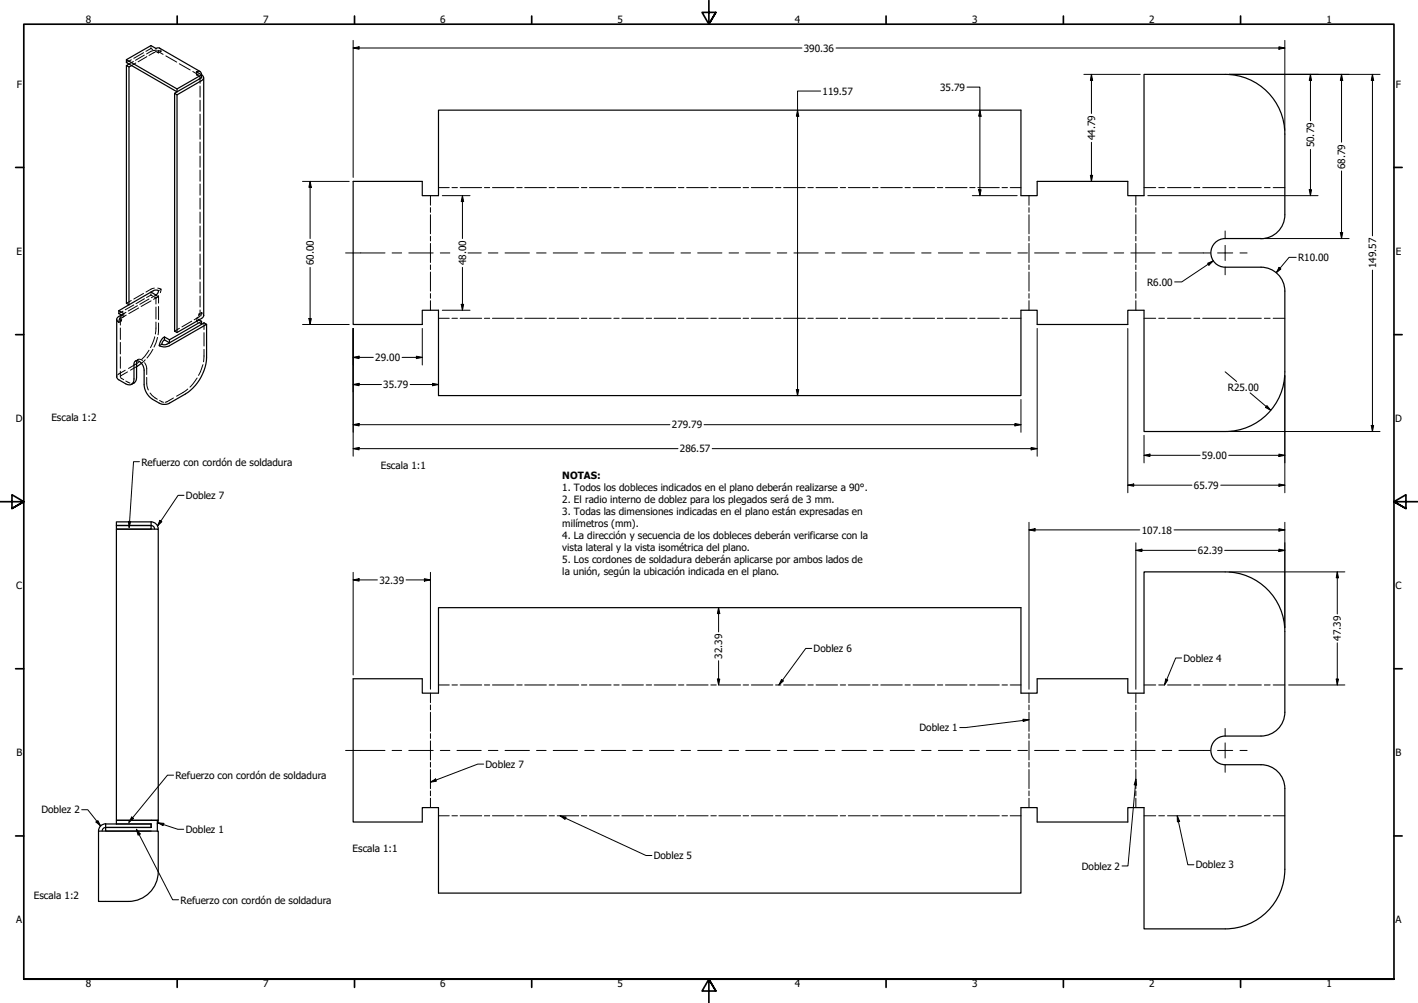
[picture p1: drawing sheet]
<svg xmlns="http://www.w3.org/2000/svg" width="594mm" height="420mm" viewBox="0 0 594 420" stroke-linecap="round" stroke-linejoin="round" font-family="sans-serif">
<!-- layer: Hidden (ANSI) -->
<g fill="none" stroke="#000" stroke-width=".42">
<path d="M63.2 19.1v.4M63.2 19.9v.4M55 25.1l-2 1.1M55.9 25.8l-1.9 1M56.9 26.4l-1.8 1.1M60.1 22.1l-4 2.3M60.5 23.1l-3.7 2.2M61.5 23.7l-3.7 2.2M63.2 20.3l.7 .4M63.2 20.3l-2 1.2M64.6 21.1l-3.2 1.5M64.6 21.1l.7 .4"/>
<path d="M65 21.9l-2.6 1.3M65.3 20.3v.4M65.3 21.1v.4M65.7 21.9l.7 .2M65.8 21.4l-.5 .1M66.1 21.1l1.3 .4M66.1 21.4l2.2 1.4M66.3 21.6l.1 .5M66.7 21.9l-.3 .2M66.9 20.2l.3 .4M67.4 21v.5M67.4 21.5l-.3 .3"/>
<path d="M69.5 23.4l4.5 2.6M75.1 26.7l4.6 2.6M80.8 30l2.3 1.3M82.3 31.3l.7 .4M82.3 30.1v.4M82.3 30.9v.4M82.8 31.2l-.5 .1M83.2 31.5l.6 .8M83.8 32.8l-.4 .4M83.8 32.2l.7 .4M83.8 32.6v2.3M83.8 36v4.7"/>
<path d="M83.8 42v4.6M83.8 47.8v4.7M83.8 53.6v4.7M83.8 59.5v4.7M83.8 65.4v4.7M83.8 71.2v4.7M83.8 77.1v4.7M83.8 83v4.6M83.8 88.8v4.7M83.8 94.7v4.7M83.8 100.5v4.7M83.8 106.4v4.7"/>
<path d="M83.8 112.2v4.7M83.8 118.1v4.7M50.2 134.8l-.4 .2M50.4 133.8v2.4M50.4 137.4v4.8M50.5 134l.4 .4M50.9 134.4l-.4 .2M51 133.7l-.1 .7M51.1 132.1l.2 .1M51.6 130.3l-1.8 1.1M51.6 132.4l.3 .2M51.9 132.6l-.5 .5"/>
<path d="M51.9 131.4v.3M51.9 132.2v.4M52.8 130.9l-1.9 1M52.9 132l-2.4 1.6M55 125.9l-2 1.1M56.1 127.7l-3.6 2.1M57.6 128.1l-3.9 2.2M58.1 129l-4.1 2.4M60.1 122.9l-4 2.4M60.5 125.1l-3.5 2.1M62.4 125.3l-3.9 2.2M63.2 122.3v.5"/>
<path d="M63.2 123.2v.4M63.2 123.6l.7 .4M63.2 123.6l-1.8 1M63.3 126l-4.2 2.4M64.3 125.4l2.1-1.2v2.8M64.6 120.7l-3.4 1.6M65.3 134.9l-.2 5M65.3 123.6v.4M65.3 124.4v3M65.3 128.6v5M65.7 123.8l-.4-.2-1.9 1.1M66 124l.4 .2"/>
<path d="M66.1 120.7l1.3 .4M66.4 123.9l-1.1 .9-.7-.4M66.4 135.3l-.2 5M66.4 128.4v5.5M66.7 121.6l-.3 .2M67.4 121.1l-.2 1.5M67.4 121.1l-.3 .2M75.2 137.5l-2 1.2M80.3 134.5l-4.1 2.4M82.3 133.4v.4M82.3 134.2v.4M82.3 134.6l.7 .4"/>
<path d="M82.3 133.4l.4 .2M82.9 132.9l-.6 .5M83 133.8l.4 .2M83.4 131.6l.4 .3M83.4 133.6l-1.1 1M83.4 131.6l-.2 .6M83.8 132.4l-2.5 1.6M83.8 131.4l-.4 .2M83.8 135.4l.7 .5M83.8 124v4.6M83.8 129.8v2.4M84.5 130.9l.3 .3"/>
<path d="M84.5 130.9l-.4 1.5M84.5 130.9l-.4 .3M85.2 131.7l.1 .5M85.5 135.2v2.8M85.5 139.4v5.5M49 157.4l-.1 .5M50.4 143.4v4.9M50.4 149.5v4.8M50.4 155.5v2.4M50.5 158.2l1.3 .8M52.5 155.1l-3.2 1.9M52.7 159.6l1.8 .9"/>
<path d="M53.4 155.8l-2.9 1.8M57.1 151l-.3 .2M57.2 153.6l-2.5 1.4M57.8 150.6l-.3 .2M58.5 151.4l-4.7 2.9M59.7 151l-.2-.1a1.41 1.41 0 0 0-2.1 .1M60.6 151.9l.3 .5a6.7 6.7 0 0 1 .6 4.5M60.8 150.7l-1.6 1.5M61.5 158.1a9.2 9.2 0 0 0 .7 5.3M62.4 146.7l-3 3.8M64.1 146.3l-2.5 3.7M64.8 141.1l-1.7 4.5"/>
<path d="M66 141.3l-1.5 4.1M82.6 158.3l-3 3.9M85 152.8l-1.8 4.5M85.5 146.3l-.2 5.3M56.2 160.4l-.9 .2M62.9 164.6l.7 1 2.3 1.6M66.9 167.7l1.6 .8M72.6 166.7l-3.4 1.8M78.7 163l-4.7 3"/>
</g>
<!-- layer: Visible (ANSI) -->
<g fill="none" stroke="#000" stroke-width=".51">
<path d="M53 27.5v99.5l1 .7 10.3-5.9 1.7-.2a1.06 1.06 0 0 1-.3 1.8l-.4 .2-2.1-1.3M53 25l21.2 12.3M54 26.8l-1 .7 1 .5M55.1 27.5l-1.1 .5v99.7l-4.2 2.5M74.2 37.3l10.3-6 .7 .7 .1 .7-.5 .8-10.6 6.2-1-.6 1-.6zM74.2 39.7v99.6M83.8 30l-16.9-9.8-1.6 .1-2.1-1.2-10.2 5.9v1.2l21.2 12.3 10.3-5.9v-1.3l-2.2-1.2 1.3-.2 .6 .5 .3 .9M85.3 32.6v99.6l-.8 1.2-10.3 5.9-1-.6v-99.6M513.3 31.2h-34v50.8h-6.8v-6h-38v6h-6.8v-35.9h-244v35.9h-6.8v-6h-28.9v59.9h28.9v-5.9h6.8v35.7h244v-35.7h6.8v5.9h38v-5.9h6.8v50.8h34M513.3 31.2a25 25 0 0 1 25 24.9v33.9a10 10 0 0 1-10 10M513.3 99.9h15M513.3 99.9a6 6 0 0 0-6 6 6 6 0 0 0 6 6"/>
<path d="M513.3 111.9h15a10 10 0 0 1 10 10.1v33.8a25 25 0 0 1-25 25M48.9 133.8v24.1l.9 1.2a6.5 6.5 0 0 0 4.8 2.1 2.16 2.16 0 0 0 1.5-2.5v-6.1a1.52 1.52 0 0 1 1.2-1.6 1.52 1.52 0 0 1 1.8 .9l.8 1.2 .4 1.3 .1 6.7a7.7 7.7 0 0 0 3.5 6.2l3.4 1.8 2.5 .2 7.9-4.3a19.4 19.4 0 0 0 8.9-15.3v-13.8M49.8 130.2l2.1 1.2-1.7 1.8-.4 1.8-.5-.3a1.24 1.24 0 0 1 .5-2.1l1.1-.7M49.8 130.2v1.2l1.3 .7M83.4 134l1.1 .6v1.3M84.5 135.9l1-.7 1.1 .7-16.1 9.2-2 .2-1.8-.5M84.5 135.9l-13.5 7.7M84.5 134.6l-13.5 7.7M57.4 151l-.2 7.1a2.79 2.79 0 0 1-2.1 2.9M59.2 152.2l-2 1.4M67.8 144.2l-1.1 .6M68.9 141.1l-1.3 1.4-.9 2.3"/>
<path d="M68.9 142.3v-1.2l2.1 1.2v1.3M68.9 142.3l-.9 1.1-.2 .8M68.9 142.3l2.1 1.3M71 143.6l-1.5 .8-1.7-.2M63.3 218.6l1.9 .7 .8 1 .3 1.3M63.3 218.6h-14.5v1.5h14.5M63.3 218.6v1.5M48.8 221.7h17.5v121.9h-17.5zM48.8 220.1h14.5v1.6h-14.5zM63.3 220.1l1.2 .6 .3 .9M513.3 239.6h-34v50.8h-6.8v-6.1h-38v6.1h-6.8v-35.8h-244v35.8h-6.8v-6.1h-28.9v60h28.9v-6h6.8v35.8h244v-35.8h6.8v6h38v-6h6.8v50.8h34M513.3 239.6a25 25 0 0 1 25 25v33.8"/>
<path d="M538.3 298.3a10 10 0 0 1-10 10h-15M513.3 308.3a6 6 0 0 0-6 6 6 6 0 0 0 6 6M513.3 320.3h15a10 10 0 0 1 10 10v33.9M41.3 348.1h25v17a12.5 12.5 0 0 1-12.5 12.5h-12.5zM44.3 345.2h19v1.4M44.3 346.6h19M44.3 345.2v1.4M44.3 345.1l-1.9 .7-.8 1-.3 1.3M44.3 346.6l-.9 .3-.6 1.2M63.3 343.6h2.6v4.5M63.3 346.6h-19v1.5h19M63.3 343.6h-14.5v1.6"/>
<path d="M66.3 343.6l-.4 1.5M538.3 364.1a25 25 0 0 1-25 25"/>
</g>
<!-- layer: Bend Centerline (ANSI) -->
<g fill="none" stroke="#000" stroke-width=".42">
<path d="M183.7 78.6h4.5M189.4 78.6h2.2M192.8 78.6h9M202.9 78.6h2.3M206.3 78.6h9M216.5 78.6h2.3M219.8 78.6h9.1M230.1 78.6h2.2M233.4 78.6h9M243.6 78.6h2.3M247 78.6h9M257.2 78.6h2.2"/>
<path d="M260.5 78.6h9.1M270.7 78.6h2.3M274.1 78.6h9M284.2 78.6h2.3M287.7 78.6h9M297.8 78.6h2.3M301.2 78.6h9.1M311.3 78.6h2.3M314.8 78.6h9M324.9 78.6h2.3M328.3 78.6h9.1M338.5 78.6h2.2"/>
<path d="M341.9 78.6h9M352 78.6h2.3M355.4 78.6h9.1M365.6 78.6h2.3M369 78.6h9M379.2 78.6h2.2M382.5 78.6h9M392.7 78.6h2.3M396.1 78.6h9M406.3 78.6h2.2M409.6 78.6h9.1M419.8 78.6h2.3"/>
<path d="M423.2 78.6h4.5M479.3 78.6h4.9M485.5 78.6h2.4M489.1 78.6h9.9M500.2 78.6h2.5M503.9 78.6h9.8M514.9 78.6h2.5M518.6 78.6h9.8M529.7 78.6h2.4M533.4 78.6h4.9M180.3 82v4M180.3 87v1.9"/>
<path d="M180.3 90v8M180.3 99v1.9M431.1 82v4M431.1 87v1.9M431.1 90v8M431.1 99v1.9M475.9 82v4M475.9 87v1.9M475.9 90v8M475.9 99v1.9M180.3 102v8M180.3 111v1.9"/>
<path d="M180.3 114v8M431.1 102v8M431.1 111v1.9M431.1 114v8M475.9 102v8M475.9 111v1.9M475.9 114v8M180.3 123v1.9M180.3 126v4M183.7 133.3h4.5M189.4 133.3h2.2M192.8 133.3h9"/>
<path d="M202.9 133.3h2.3M206.3 133.3h9M216.5 133.3h2.3M219.8 133.3h9.1M230.1 133.3h2.2M233.4 133.3h9M243.6 133.3h2.3M247 133.3h9M257.2 133.3h2.2M260.5 133.3h9.1M270.7 133.3h2.3M274.1 133.3h9"/>
<path d="M284.2 133.3h2.3M287.7 133.3h9M297.8 133.3h2.3M301.2 133.3h9.1M311.3 133.3h2.3M314.8 133.3h9M324.9 133.3h2.3M328.3 133.3h9.1M338.5 133.3h2.2M341.9 133.3h9M352 133.3h2.3M355.4 133.3h9.1"/>
<path d="M365.6 133.3h2.3M369 133.3h9M379.2 133.3h2.2M382.5 133.3h9M392.7 133.3h2.3M396.1 133.3h9M406.3 133.3h2.2M409.6 133.3h9.1M419.8 133.3h2.3M423.2 133.3h4.5M431.1 123v1.9M431.1 126v4"/>
<path d="M475.9 123v1.9M475.9 126v4M479.3 133.3h4.9M485.5 133.3h2.4M489.1 133.3h9.9M500.2 133.3h2.5M503.9 133.3h9.8M514.9 133.3h2.5M518.6 133.3h9.8M529.7 133.3h2.4M533.4 133.3h4.9M180.3 290.4v4"/>
<path d="M180.3 295.3v2M180.3 298.4v8M183.7 286.9h4.5M189.4 286.9h2.2M192.8 286.9h9M202.9 286.9h2.3M206.3 286.9h9M216.5 286.9h2.3M219.8 286.9h9.1M230.1 286.9h2.2M233.4 286.9h9M243.6 286.9h2.3"/>
<path d="M247 286.9h9M257.2 286.9h2.2M260.5 286.9h9.1M270.7 286.9h2.3M274.1 286.9h9M284.2 286.9h2.3M287.7 286.9h9M297.8 286.9h2.3M301.2 286.9h9.1M311.3 286.9h2.3M314.8 286.9h9M324.9 286.9h2.3"/>
<path d="M328.3 286.9h9.1M338.5 286.9h2.2M341.9 286.9h9M352 286.9h2.3M355.4 286.9h9.1M365.6 286.9h2.3M369 286.9h9M379.2 286.9h2.2M382.5 286.9h9M392.7 286.9h2.3M396.1 286.9h9M406.3 286.9h2.2"/>
<path d="M409.6 286.9h9.1M419.8 286.9h2.3M423.2 286.9h4.5M431.1 290.4v4M431.1 295.3v2M431.1 298.4v8M475.9 290.4v4M475.9 295.3v2M475.9 298.4v8M479.3 286.9h4.9M485.5 286.9h2.4M489.1 286.9h9.9"/>
<path d="M500.2 286.9h2.5M503.9 286.9h9.8M514.9 286.9h2.5M518.6 286.9h9.8M529.7 286.9h2.4M533.4 286.9h4.9M180.3 307.3v2.1M180.3 310.4v8M180.3 319.3v2.1M431.1 307.3v2.1M431.1 310.4v8M431.1 319.3v2.1"/>
<path d="M475.9 307.3v2.1M475.9 310.4v8M475.9 319.3v2.1M180.3 322.4v8M180.3 331.3v2.1M180.3 334.4v3.9M431.1 322.4v8M431.1 331.3v2.1M431.1 334.4v3.9M475.9 322.4v8M475.9 331.3v2.1M475.9 334.4v3.9"/>
<path d="M183.7 341.7h4.5M189.4 341.7h2.2M192.8 341.7h9M202.9 341.7h2.3M206.3 341.7h9M216.5 341.7h2.3M219.8 341.7h9.1M230.1 341.7h2.2M233.4 341.7h9M243.6 341.7h2.3M247 341.7h9M257.2 341.7h2.2"/>
<path d="M260.5 341.7h9.1M270.7 341.7h2.3M274.1 341.7h9M284.2 341.7h2.3M287.7 341.7h9M297.8 341.7h2.3M301.2 341.7h9.1M311.3 341.7h2.3M314.8 341.7h9M324.9 341.7h2.3M328.3 341.7h9.1M338.5 341.7h2.2"/>
<path d="M341.9 341.7h9M352 341.7h2.3M355.4 341.7h9.1M365.6 341.7h2.3M369 341.7h9M379.2 341.7h2.2M382.5 341.7h9M392.7 341.7h2.3M396.1 341.7h9M406.3 341.7h2.2M409.6 341.7h9.1M419.8 341.7h2.3"/>
<path d="M423.2 341.7h4.5M479.3 341.7h4.9M485.5 341.7h2.4M489.1 341.7h9.9M500.2 341.7h2.5M503.9 341.7h9.8M514.9 341.7h2.5M518.6 341.7h9.8M529.7 341.7h2.4M533.4 341.7h4.9"/>
</g>
<!-- layer: Border (ANSI) -->
<g fill="none" stroke="#000" stroke-width=".7">
<path d="M74.2 6.7v3.4M148.5 6.7v3.4M222.8 6.7v3.4M297 .2v9.9l-2.9-4.9h5.8l-2.9 4.9 2.9-4.9M371.2 6.7v3.4M445.5 6.7v3.4M519.7 6.7v3.4M6.5 70.1h3.5M584 70.1h3.4M6.5 140.2h3.5M584 140.2h3.4M0 210.2h10l-5-3v5.8l5-2.8-5 2.8"/>
<path d="M594 210.2h-10l5-3v5.8l-5-2.8 5 2.8M6.5 280.1h3.5M584 280.1h3.4M6.5 350.2h3.5M584 350.2h3.4M10 410.2v-400.1h574v400.1h-574h574M74.2 410.2v3.4M148.5 410.2v3.4M222.8 410.2v3.4M299.9 415.1l-2.9-4.9 2.9 4.9h-5.8l2.9-4.9v10M371.2 410.2v3.4M445.5 410.2v3.4"/>
<path d="M519.7 410.2v3.4"/>
</g>
<!-- layer: Center Mark (ANSI) -->
<path d="M513.3 96.8v3M513.3 102.8v6.3M513.3 112.1v3M513.3 305.2v2.9M513.3 311.2v6.3M513.3 320.5v3" fill="none" stroke="#000" stroke-width=".42"/>
<!-- layer: Centerline (ANSI) -->
<g fill="none" stroke="#000" stroke-width=".42">
<path d="M144.8 106h16.5M164.3 106h4M171.3 106h10.2M184.5 106h4M196.1 106h5.5M204.6 106h4M211.6 106h10.2M224.8 106h4M231.8 106h10.1M245 106h3.9M252 106h10.1M265.1 106h4"/>
<path d="M272.1 106h10.2M285.3 106h4M292.3 106h10.2M305.4 106h4M312.4 106h10.2M325.6 106h4M332.6 106h10.2M345.8 106h4M352.7 106h10.3M366 106h4M372.9 106h10.2M386.1 106h4"/>
<path d="M393.1 106h10.2M406.3 106h4M413.3 106h10.2M426.5 106h4M433.5 106h10.1M446.6 106h4M453.6 106h10.2M466.8 106h4M473.8 106h10.1M486.9 106h4M493.9 106h13.2M510.1 106h6.3"/>
<path d="M519.5 106h3M144.8 314.4h16.5M164.3 314.4h4M171.3 314.4h10.2M184.5 314.4h4M191.5 314.4h10.1M204.6 314.4h4M211.6 314.4h10.2M224.8 314.4h4M231.8 314.4h10.1M245 314.4h3.9M252 314.4h10.1"/>
<path d="M265.1 314.4h4M272.1 314.4h10.2M285.3 314.4h4M292.3 314.4h10.2M305.4 314.4h4M312.4 314.4h10.2M325.6 314.4h4M332.6 314.4h10.2M345.8 314.4h4M352.7 314.4h10.3M366 314.4h4M372.9 314.4h10.2"/>
<path d="M386.1 314.4h4M393.1 314.4h10.2M406.3 314.4h4M413.3 314.4h10.2M426.5 314.4h4M433.5 314.4h10.1M446.6 314.4h4M453.6 314.4h10.2M466.8 314.4h4M473.8 314.4h10.1M486.9 314.4h4M493.9 314.4h13.2"/>
<path d="M510.1 314.4h6.3M519.5 314.4h3"/>
</g>
<!-- layer: Dimension (ANSI) -->
<g fill="none" stroke="#000" stroke-width=".42">
<path d="M148 16.9v57.4M535.8 19.6l2.5 .5-2.5 .5zM538.3 16.9v37.7M148 20.1l2.4-.5v1zM148 20.1h188M343.8 38.1h-9.7v127.6M350.3 20.1h188M405.1 36.5h5.4v45.5M454.1 31.2h23.6M457.3 31.2l.5 2.5h-1zM457.3 31.2v16.3M514.9 31.2h63.3"/>
<path d="M549 31.2l.5 2.5h-1zM549 31.2v19.4M562 31.2l.5 2.5h-1zM562 31.2v28.3M575 31.2l.5 2.5h-1zM575 31.2v67.6M334.1 46.1l.5 2.6h-1zM410.5 46.1l.5 2.6h-1zM457.3 59.6v16.4M126.7 76h19.6M129.9 76l.5 2.5h-1zM129.9 76v23.9"/>
<path d="M410 79.5h1l-.5 2.5zM456.8 73.4h1l-.5 2.6zM548.5 79.5h1l-.5 2.5zM549 62.6v19.4M562 71.6v28.3M185.3 82h11.6M193.7 82l.5 2.4h-1zM193.7 82v17.9M407.4 82h18.7M480.9 82h71.3M529.9 99.9h35.3M561.5 97.5h1l-.5 2.4z"/>
<path d="M129.9 112v23.9M193.7 112v18M506 110.3l2.3-1-1.8 1.8zM508.3 109.3l-13.2 8.8h-3M535.9 112l.7 .7-1.9 1.6zM543.1 107.8h-3l-5.4 6.5M575 113.1v67.7M126.7 135.9h19.6M129.4 133.5h1l-.5 2.4zM148 137.6v53.5M176.9 137.6v15.3M185.3 130h11.6"/>
<path d="M193.2 127.5h1l-.5 2.5zM434.5 137.6v53.5M472.5 137.6v68.8M148 149.7l2.4-.5v1zM148 149.7h8.4M168.5 149.7h8.4M174.4 149.2l2.5 .5-2.5 .5zM513.3 155.7l4.8 4.1M538.3 157.3v49.1M148 161.1l2.4-.5v1zM148 177.9l2.4-.5v1zM148 161.1h11.8"/>
<path d="M148 177.9h132.7M171.8 161.1h11.9M181.2 160.6l2.5 .5-2.5 .5zM295 177.9h132.7M333.6 163.2h1l-.5 2.5zM425.2 177.4l2.5 .5-2.5 .5zM427.7 167.4v13.7M523.7 164.6l8.7 7.3M530.8 169.9l1.6 2-2.2-1.2zM574.5 178.2h1l-.5 2.6zM148 187.9l2.4-.5v1zM148 187.9h136"/>
<path d="M298.4 187.9h136.1M432 187.4l2.5 .5-2.5 .5zM479.3 190.7l2.5-.5v1zM479.3 190.7h23.5M479.3 182.4v11.5M514.8 190.7h23.5M514.9 180.8h63.3M535.8 190.2l2.5 .5-2.5 .5zM431.1 218.8v69.9M472.5 203.2l2.5-.5v1zM472.5 203.2h26.9M511.4 203.2h26.9"/>
<path d="M535.8 202.7l2.5 .5-2.5 .5zM538.3 218.8v44.1M148 239.8v42.9M180.3 239.8v48.9M431.1 222l2.5-.5v1zM431.1 222h46.4M475.9 230.5l2.5-.5v1.1zM475.9 230.5h25.2M475.9 227.4v61.3M491.9 222h46.4M513.1 230.5h25.2M514.9 239.6h48.5"/>
<path d="M535.8 221.5l2.5 .5-2.5 .5zM535.8 230l2.5 .5-2.5 .6zM560.3 239.6l.5 2.4h-1zM560.3 239.6v17.6M148 242.9l2.4-.5v1zM148 242.9h10.1M170.1 242.9h10.2M177.8 242.4l2.5 .5-2.5 .5zM301.1 254.6l.5 2.4h-1.1zM301.1 254.6v10.1M301.1 276.8v10.1M560.3 269.3v17.6"/>
<path d="M300.5 284.5h1.1l-.5 2.4zM539.9 286.9h23.5M559.8 284.5h1l-.5 2.4z"/>
</g>
<g fill="#000">
<path d="M148 20.1l2.4-.5v1zM457.3 31.2l.5 2.5h-1zM535.8 19.6l2.5 .5-2.5 .5zM549 31.2l.5 2.5h-1zM562 31.2l.5 2.5h-1zM575 31.2l.5 2.5h-1zM334.1 46.1l.5 2.6h-1zM410.5 46.1l.5 2.6h-1zM129.9 76l.5 2.5h-1zM410 79.5h1l-.5 2.5zM456.8 73.4h1l-.5 2.6zM548.5 79.5h1l-.5 2.5z"/>
<path d="M193.7 82l.5 2.4h-1zM561.5 97.5h1l-.5 2.4zM506 110.3l2.3-1-1.8 1.8zM535.9 112l.7 .7-1.9 1.6zM129.4 133.5h1l-.5 2.4zM193.2 127.5h1l-.5 2.5zM148 149.7l2.4-.5v1zM174.4 149.2l2.5 .5-2.5 .5zM148 161.1l2.4-.5v1zM148 177.9l2.4-.5v1zM181.2 160.6l2.5 .5-2.5 .5zM333.6 163.2h1l-.5 2.5z"/>
<path d="M425.2 177.4l2.5 .5-2.5 .5zM530.8 169.9l1.6 2-2.2-1.2zM574.5 178.2h1l-.5 2.6zM148 187.9l2.4-.5v1zM432 187.4l2.5 .5-2.5 .5zM479.3 190.7l2.5-.5v1zM535.8 190.2l2.5 .5-2.5 .5zM472.5 203.2l2.5-.5v1zM535.8 202.7l2.5 .5-2.5 .5zM431.1 222l2.5-.5v1zM475.9 230.5l2.5-.5v1.1zM535.8 221.5l2.5 .5-2.5 .5z"/>
<path d="M535.8 230l2.5 .5-2.5 .6zM148 242.9l2.4-.5v1zM177.8 242.4l2.5 .5-2.5 .5zM301.1 254.6l.5 2.4h-1.1zM560.3 239.6l.5 2.4h-1zM300.5 284.5h1.1l-.5 2.4zM559.8 284.5h1l-.5 2.4z"/>
</g>
<!-- layer: Symbol (ANSI) -->
<g fill="none" stroke="#000" stroke-width=".42">
<path d="M58.4 193.4h-2.5l-1.8 27.6M53.8 218.4l.9 .1-.6 2.5zM67 218l.8 .5-1.8 1.8zM77.1 207.5h-2.5l-8.6 12.8M340.1 271.6h-2.5l-11.3 15.3M495 275.6h-2.4l-4.7 11.3M327.4 284.6l.8 .6-1.9 1.7zM488.4 284.5l.9 .3-1.4 2.1zM428.6 301.3l2.5 .2-2.4 .7zM431.1 301.5l-26.5 3.3h-2.5M34.2 339.2h2.6l5.4 6.8M72.7 324.7h-2.5l-16.2 19.8"/>
<path d="M180.3 327.6l2.2-1.3 .3 1zM202.6 320.1h-2.4l-19.9 7.5M475.9 326.4l.3 2.4h-1zM475.9 326.4l-3.3 36.4h-2.5M40.2 344.3l.8-.5 1.2 2.2zM55.2 342.2l.7 .7-1.9 1.6zM57.1 347.4l1.6 2-.9 .5zM57.1 347.4l15.2 29.5h2.5M66.1 344.7l2.5 .2-.3 1zM66.1 344.7l8.4 2.7h2.5M234.6 341.7l2.5 .6-.4 1zM234.6 341.7l36 16.7h2.5"/>
<path d="M493.2 341.7l1 2.4-.9 .2zM493.2 341.7l4.4 20.5h2.6"/>
</g>
<g fill="#000">
<path d="M53.8 218.4l.9 .1-.6 2.5zM67 218l.8 .5-1.8 1.8zM327.4 284.6l.8 .6-1.9 1.7zM488.4 284.5l.9 .3-1.4 2.1zM428.6 301.3l2.5 .2-2.4 .7zM180.3 327.6l2.2-1.3 .3 1zM475.9 326.4l.3 2.4h-1zM40.2 344.3l.8-.5 1.2 2.2zM55.2 342.2l.7 .7-1.9 1.6zM57.1 347.4l1.6 2-.9 .5zM66.1 344.7l2.5 .2-.3 1zM234.6 341.7l2.5 .6-.4 1z"/>
<path d="M493.2 341.7l1 2.4-.9 .2z"/>
</g>
<g font-size="4.2">
<text x="36" y="9.8">8</text>
<text x="110.2" y="9.8">7</text>
<text x="184.5" y="9.8">6</text>
<text x="258.8" y="9.8">5</text>
<text x="333" y="9.8">4</text>
<text x="407.2" y="9.8">3</text>
<text x="481.5" y="9.8">2</text>
<text x="555.8" y="9.8">1</text>
<text x="336.7" y="21.6">390.36</text>
<text x="7" y="36.7">F</text>
<text x="344.6" y="39.7">119.57</text>
<text x="393.9" y="38">35.79</text>
<text x="584.8" y="36.7">F</text>
<text x="458.8" y="58.8" transform="rotate(-90 458.8 58.8)">44.79</text>
<text x="550.5" y="61.8" transform="rotate(-90 550.5 61.8)">50.79</text>
<text x="563.6" y="70.8" transform="rotate(-90 563.6 70.8)">68.79</text>
<text x="6.9" y="106.7">E</text>
<text x="584.8" y="106.7">E</text>
<text x="131.4" y="111.2" transform="rotate(-90 131.4 111.2)">60.00</text>
<text x="195.3" y="111.2" transform="rotate(-90 195.3 111.2)">48.00</text>
<text x="543.8" y="109.3">R10.00</text>
<text x="576.5" y="112.3" transform="rotate(-90 576.5 112.3)">149.57</text>
<text x="480.6" y="119.6">R6.00</text>
<text x="157.2" y="151.2">29.00</text>
<text x="160.6" y="162.6">35.79</text>
<text x="514.4" y="163.7">R25.00</text>
<text x="6.7" y="176.7">D</text>
<text x="21.5" y="176.5">Escala 1:2</text>
<text x="281.5" y="179.4">279.79</text>
<text x="584.5" y="176.7">D</text>
<text x="284.9" y="189.5">286.57</text>
<text x="59.2" y="195.1">Refuerzo con cordón de soldadura</text>
<text x="159.6" y="196.3">Escala 1:1</text>
<text x="503.6" y="192.3">59.00</text>
<text x="235.6" y="200.7">NOTAS:</text>
<text x="77.9" y="209">Doblez 7</text>
<text x="235.6" y="205.7">1. Todos los dobleces indicados en el plano deberán realizarse a 90°.</text>
<text x="500.2" y="204.7">65.79</text>
<text x="235.6" y="210.7">2. El radio interno de doblez para los plegados será de 3 mm.</text>
<text x="235.6" y="215.8">3. Todas las dimensiones indicadas en el plano están expresadas en</text>
<text x="235.6" y="220.8">milímetros (mm).</text>
<text x="235.6" y="225.8">4. La dirección y secuencia de los dobleces deberán verificarse con la</text>
<text x="478.3" y="223.5">107.18</text>
<text x="235.6" y="230.8">vista lateral y la vista isométrica del plano.</text>
<text x="501.9" y="232.1">62.39</text>
<text x="235.6" y="235.8">5. Los cordones de soldadura deberán aplicarse por ambos lados de</text>
<text x="158.9" y="244.5">32.39</text>
<text x="235.6" y="240.8">la unión, según la ubicación indicada en el plano.</text>
<text x="6.8" y="246.7">C</text>
<text x="584.6" y="246.7">C</text>
<text x="561.8" y="268.5" transform="rotate(-90 561.8 268.5)">47.39</text>
<text x="302.6" y="275.9" transform="rotate(-90 302.6 275.9)">32.39</text>
<text x="340.9" y="273.2">Doblez 6</text>
<text x="495.9" y="277.2">Doblez 4</text>
<text x="385.2" y="306.3">Doblez 1</text>
<text x="6.9" y="316.7">B</text>
<text x="584.7" y="316.7">B</text>
<text x="203.5" y="321.6">Doblez 7</text>
<text x="73.5" y="326.4">Refuerzo con cordón de soldadura</text>
<text x="17.4" y="340.7">Doblez 2</text>
<text x="77.8" y="348.9">Doblez 1</text>
<text x="147.7" y="356.8">Escala 1:1</text>
<text x="273.9" y="359.9">Doblez 5</text>
<text x="453.2" y="364.3">Doblez 2</text>
<text x="501" y="363.8">Doblez 3</text>
<text x="14.2" y="376.5">Escala 1:2</text>
<text x="75.6" y="378.6">Refuerzo con cordón de soldadura</text>
<text x="6.8" y="386.7">A</text>
<text x="584.6" y="386.7">A</text>
<text x="36" y="413.6">8</text>
<text x="110.2" y="413.6">7</text>
<text x="184.5" y="413.6">6</text>
<text x="258.8" y="413.6">5</text>
<text x="333" y="413.6">4</text>
<text x="407.2" y="413.6">3</text>
<text x="481.5" y="413.6">2</text>
<text x="555.8" y="413.6">1</text>
</g>
</svg>
